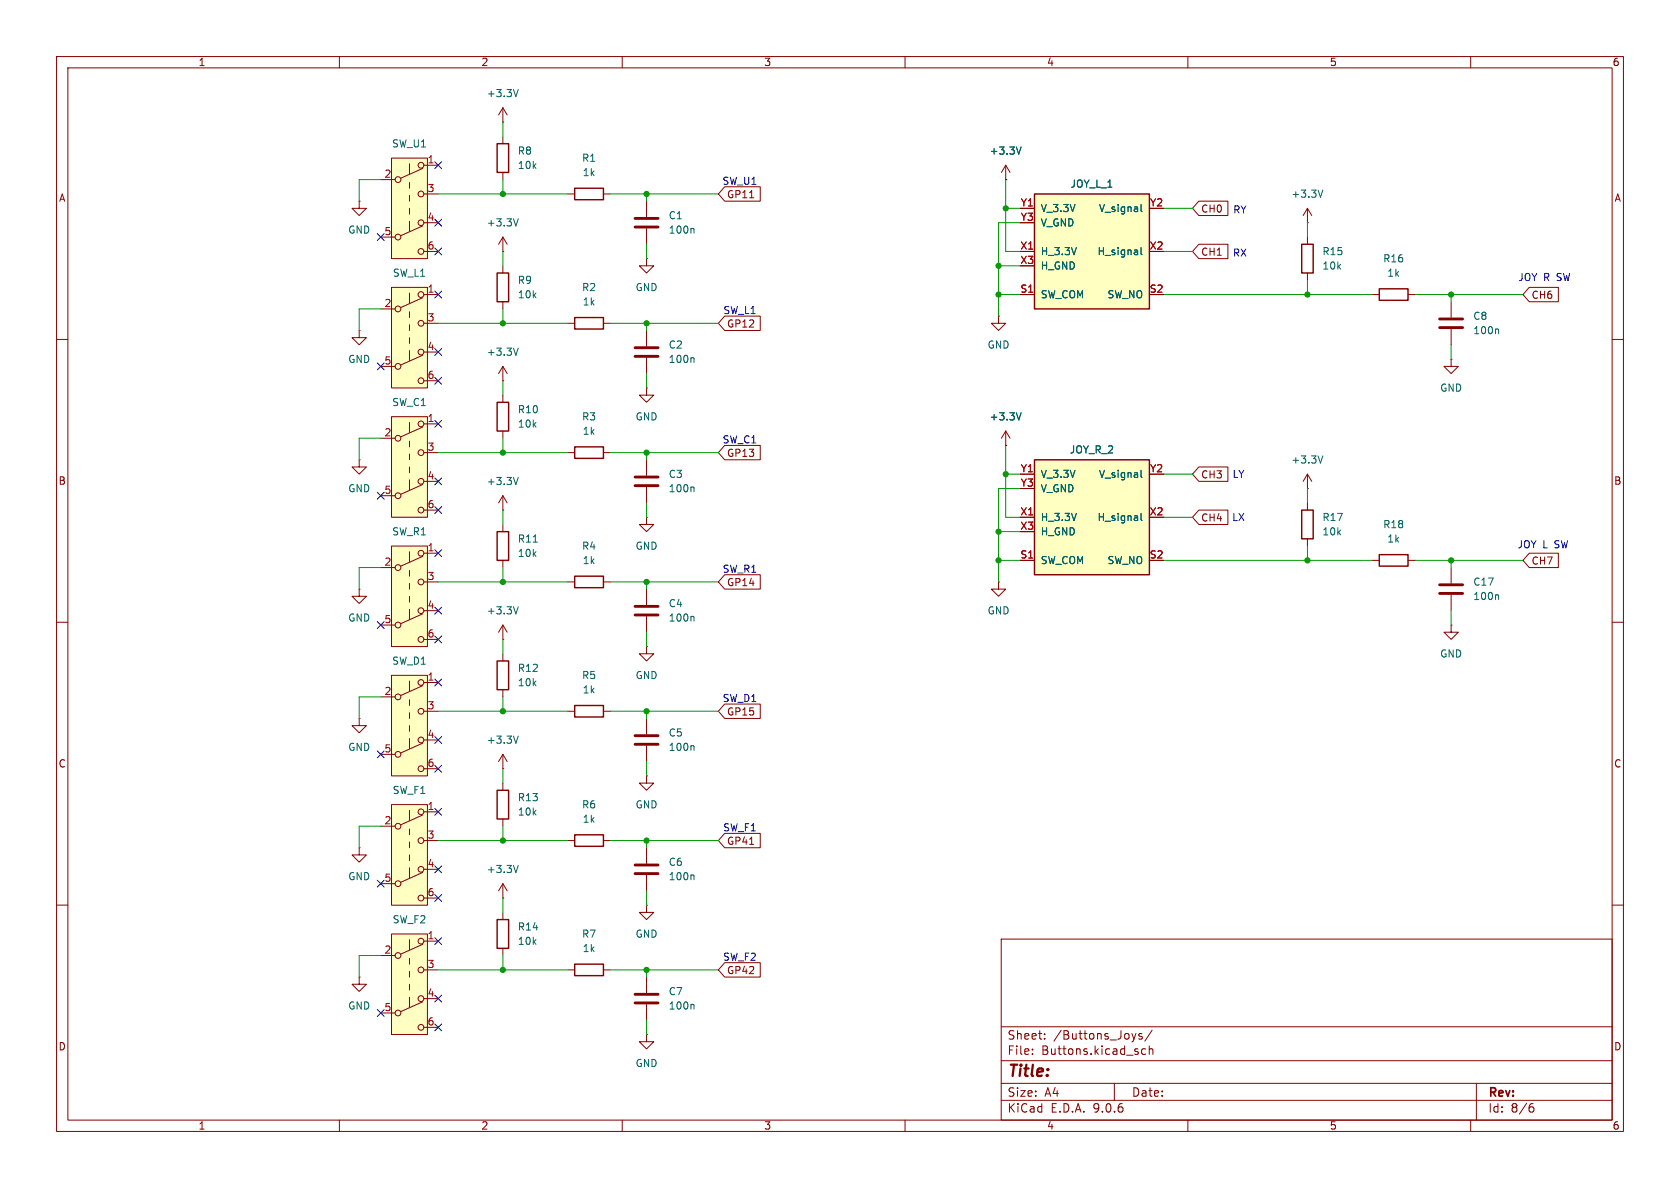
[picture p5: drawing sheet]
<svg xmlns="http://www.w3.org/2000/svg" width="297mm" height="210mm" viewBox="0 0 297 210" stroke-linecap="round" stroke-linejoin="round" font-family="sans-serif">
<g fill="none" stroke="#840000" stroke-width=".18">
<path d="M10 10h277v190h-277zM12 12h273v186h-273zM60 10v2M88.9 19.1v2.5M88.9 19.1l-.8 1.2M88.9 19.1l.8 1.2M110 10v2M160 10v2M210 10v2M260 10v2M88.9 21.6h.1M88.9 24.1v1.3"/>
<path d="M88.9 30.5v1.3M100.3 34.3h1.3M106.7 34.3h1.2M177.8 31.8h.1M177.8 29.2l-.8 1.3M177.8 29.2l.8 1.3M177.8 29.2v2.6M63.5 58.4v1.3h1.3l-1.3 1.3-1.3-1.3h1.3M63.5 58.4h.1M88.9 47v1.3M88.9 53.3v1.3M10 60h2"/>
<path d="M285 60h2M114.3 91.4v1.3h1.3l-1.3 1.3-1.3-1.3h1.3M114.3 91.4h.1M231.1 88.9v1.3M231.1 95.3v1.2M242.6 99.1h1.2M248.9 99.1h1.3M10 110h2M63.5 104.1v1.3h1.3l-1.3 1.3-1.3-1.3h1.3M63.5 104.1h.1M285 110h2M10 160h2"/>
<path d="M177 166h108v32h-108zM285 160h2M60 198v2M110 198v2M160 198v2M177 194.5h108M177 191.5h108M177 187.5h108M177 181.5h108M182.5 186.3v.1M182.5 185.5v.1M184.7 183.6v.1"/>
<path d="M184.7 182.8v.1M197 191.5v3M200.8 182.7l-.3 1M201.9 182.8l-.4-.1-.2 .2 .1 .2 .5 .2v.3h-.6M202.5 185.5l-.4-.1-.3 .3v.4l.2 .2h.5M203.2 185.5l.2-.1 .3 .1 .1 .9M203.2 184.9v1.5M203.7 182.1l-1.3 2M210 198v2M260 198v2M261 191.5v6.5M270.6 195.7h.4l.2 .3-.1 .5-.5 .1"/>
<path d="M271 195.1l-.4 .1"/>
</g>
<path d="M87.9 25.4h2v5.1h-2zM101.6 33.3h5.1v2h-5.1zM87.9 48.3h2v5h-2zM230.1 90.2h2.1v5.1h-2.1zM243.8 98h5.1v2.1h-5.1z" fill="none" stroke="#840000" stroke-width=".25"/>
<path d="M91.6 15.8l-.4 1.3M180.5 26l-.4 1.2" fill="none" stroke="#006464" stroke-width=".18"/>
<path d="M69.2 165.1h6.4v17.8h-6.4z" fill="#ffffc2"/>
<g fill="none" stroke="#840000" stroke-width=".18">
<path d="M231.1 41.9v1.3M231.1 48.3v1.2M242.6 52.1h1.2M248.9 52.1h1.3M88.9 115.6v1.2M100.3 102.9h1.3M106.7 102.9h1.2M176.5 102.9v1.2h1.3l-1.3 1.3-1.2-1.3h1.2M176.5 102.9h.1M88.9 121.9v1.3M100.3 125.7h1.3M106.7 125.7h1.2"/>
<path d="M63.5 149.9v1.2h1.3l-1.3 1.3-1.3-1.3h1.3M63.5 149.9h.1M63.5 172.7v1.3h1.3l-1.3 1.3-1.3-1.3h1.3M63.5 172.7h.1M67.3 168.9h2.5M67.3 179.1h2.5M69.2 165.1h6.4v17.8h-6.4zM72.4 166.1v1.8M72.4 169.4v1M72.4 171.7v1M72.4 174v1M72.4 176.3v1.8"/>
<path d="M74.7 166.9l-3.8 1.8M74.7 177.1l-3.8 1.7M74.9 166.4h2.6M74.9 171.5h2.6M74.9 176.5h2.6M114.3 172.7v2.8M114.3 177.5v2.8M74.9 181.6h2.6M114.3 182.9v1.3h1.3l-1.3 1.2-1.3-1.2h1.3M114.3 182.9h.1"/>
<circle cx="70.4" cy="179.1" r=".51"/>
<circle cx="70.4" cy="168.9" r=".51"/>
<circle cx="74.4" cy="176.5" r=".51"/>
<circle cx="74.4" cy="171.5" r=".51"/>
<circle cx="74.4" cy="166.4" r=".51"/>
<circle cx="74.4" cy="181.6" r=".51"/>
</g>
<path d="M112.3 175.8h4M112.3 177.3h4" fill="none" stroke="#840000" stroke-width=".51"/>
<path d="M122.5 177.5l.2 .2v.7" fill="none" stroke="#006464" stroke-width=".18"/>
<path d="M230.1 43.2h2.1v5.1h-2.1zM243.8 51.1h5.1v2h-5.1zM87.9 116.8h2v5.1h-2zM101.6 101.9h5.1v2h-5.1zM101.6 124.7h5.1v2h-5.1z" fill="none" stroke="#840000" stroke-width=".25"/>
<path d="M69.2 142.2h6.4v17.8h-6.4z" fill="#ffffc2"/>
<g fill="none" stroke="#840000" stroke-width=".18">
<path d="M114.3 35.6v2.8M231.1 39.4h.1M231.1 36.8l-.7 1.3M231.1 36.8l.8 1.3M231.1 36.8v2.6M114.3 40.4v2.8M256.5 53.3v2.8M256.5 58.2v2.8M177.8 78.7h.1M177.8 76.2l-.8 1.3M177.8 76.2l.8 1.3M177.8 76.2v2.5"/>
<path d="M88.9 92.7v1.3M88.9 99.1v1.2M231.1 86.4h.1M231.1 83.8v2.6M231.1 83.8l-.7 1.3M231.1 83.8l.8 1.3M63.5 127v1.3h1.3l-1.3 1.2-1.3-1.2h1.3M63.5 127h.1M67.3 146.1h2.5M67.3 156.2h2.5M69.2 142.2h6.4v17.8h-6.4zM72.4 143.3v1.7"/>
<path d="M72.4 146.6v1M72.4 148.8v1.1M72.4 151.1v1M72.4 153.4v1.8M74.7 144.1l-3.8 1.7M74.7 154.2l-3.8 1.8M74.9 143.5h2.6M74.9 148.6h2.6M74.9 153.7h2.6M74.9 158.8h2.6M88.9 158.8h.1M88.9 156.2v2.6"/>
<path d="M88.9 156.2l-.8 1.3M88.9 156.2l.8 1.3M100.3 148.6h1.3M106.7 148.6h1.2M88.9 161.3v1.3M88.9 167.6v1.3M100.3 171.5h1.3M106.7 171.5h1.2"/>
<circle cx="70.4" cy="156.2" r=".51"/>
<circle cx="70.4" cy="146.1" r=".51"/>
<circle cx="74.4" cy="153.7" r=".51"/>
<circle cx="74.4" cy="148.6" r=".51"/>
<circle cx="74.4" cy="158.8" r=".51"/>
<circle cx="74.4" cy="143.5" r=".51"/>
</g>
<path d="M87.9 94h2v5.1h-2zM101.6 147.6h5.1v2h-5.1zM87.9 162.6h2v5h-2zM101.6 170.4h5.1v2.1h-5.1z" fill="none" stroke="#840000" stroke-width=".25"/>
<path d="M233.9 33.6l-.5 1.3M122.5 40.4l.2 .2v.6M264.8 58.2l.1 .1v.7M180.5 73l-.4 1.2M94.3 95.8h.7M233.9 80.6l-.5 1.3M91.6 153l-.4 1.2" fill="none" stroke="#006464" stroke-width=".18"/>
<path d="M112.3 38.6h4M112.3 40.1h4M254.5 56.4h4.1M254.5 57.9h4.1" fill="none" stroke="#840000" stroke-width=".51"/>
<path d="M182.9 81.3h20.3v20.3h-20.3z" fill="#ffffc2"/>
<path d="M182.9 81.3h20.3v20.3h-20.3z" fill="none" stroke="#840000" stroke-width=".25"/>
<g fill="none" stroke="#840000" stroke-width=".18">
<path d="M114.3 45.7v1.3h1.3l-1.3 1.3-1.3-1.3h1.3M114.3 45.7h.1M176.5 55.9v1.3h1.3l-1.3 1.2-1.2-1.2h1.2M176.5 55.9h.1M256.5 63.5v1.3h1.3l-1.3 1.2-1.2-1.2h1.2M256.5 63.5h.1M180.3 83.8h2.6M180.3 91.4h2.6M180.3 99.1h2.6M256.5 110.5v1.3h1.3l-1.3 1.2-1.2-1.2h1.2M256.5 110.5h.1M256.5 100.3v2.8"/>
<path d="M256.5 105.2v2.8"/>
</g>
<path d="M201.7 83.1v1.1l.2 .2M201.7 90.7v1.1l.2 .2M264.8 105.1l.1 .2v.7" fill="none" stroke="#006464" stroke-width=".18"/>
<path d="M254.5 103.4h4.1M254.5 104.9h4.1" fill="none" stroke="#840000" stroke-width=".51"/>
<path d="M69.2 50.8h6.4v17.8h-6.4z" fill="#ffffc2"/>
<g fill="none" stroke="#840000" stroke-width=".18">
<path d="M67.3 54.6h2.5M69.2 50.8h6.4v17.8h-6.4zM72.4 51.8v1.8M72.4 55.1v1M72.4 57.4v1M72.4 59.7v1M74.7 52.6l-3.8 1.8M74.9 52.1h2.6M74.9 57.2h2.6M67.3 64.8h2.5M72.4 62v1.8M74.7 62.8l-3.8 1.7"/>
<path d="M74.9 62.2h2.6M74.9 67.3h2.6"/>
<circle cx="70.4" cy="54.6" r=".51"/>
<circle cx="74.4" cy="52.1" r=".51"/>
<circle cx="74.4" cy="57.2" r=".51"/>
<circle cx="70.4" cy="64.8" r=".51"/>
<circle cx="74.4" cy="67.3" r=".51"/>
<circle cx="74.4" cy="62.2" r=".51"/>
</g>
<path d="M69.2 119.4h6.4v17.8h-6.4z" fill="#ffffc2"/>
<g fill="none" stroke="#840000" stroke-width=".18">
<path d="M63.5 35.6v1.2h1.3l-1.3 1.3-1.3-1.3h1.3M63.5 35.6h.1M69.2 119.4h6.4v17.8h-6.4zM88.9 113h.1M88.9 110.5v2.5M88.9 110.5l-.8 1.3M88.9 110.5l.8 1.3M67.3 123.2h2.5M67.3 133.4h2.5M72.4 120.4v1.8M72.4 123.7v1M72.4 126v1"/>
<path d="M72.4 128.3v1M72.4 130.6v1.7M74.7 121.2l-3.8 1.7M74.7 131.4l-3.8 1.7M74.9 120.7h2.6M74.9 125.7h2.6M74.9 130.8h2.6M74.9 135.9h2.6M88.9 135.9h.1M88.9 133.4l-.8 1.2M88.9 133.4l.8 1.2M88.9 133.4v2.5"/>
<path d="M114.3 149.9v2.8M114.3 154.7v2.8M114.3 160v1.3h1.3l-1.3 1.3-1.3-1.3h1.3M114.3 160h.1"/>
<circle cx="70.4" cy="123.2" r=".51"/>
<circle cx="70.4" cy="133.4" r=".51"/>
<circle cx="74.4" cy="120.7" r=".51"/>
<circle cx="74.4" cy="125.7" r=".51"/>
<circle cx="74.4" cy="135.9" r=".51"/>
<circle cx="74.4" cy="130.8" r=".51"/>
</g>
<path d="M112.3 152.9h4M112.3 154.4h4" fill="none" stroke="#840000" stroke-width=".51"/>
<path d="M91.6 107.3l-.4 1.2M91.6 130.1l-.4 1.3M122.5 154.7l.2 .2v.6" fill="none" stroke="#006464" stroke-width=".18"/>
<path d="M69.2 96.5h6.4v17.8h-6.4z" fill="#ffffc2"/>
<g fill="none" stroke="#840000" stroke-width=".18">
<path d="M69.2 96.5h6.4v17.8h-6.4zM72.4 97.5v1.8M74.7 98.3l-3.8 1.8M74.9 97.8h2.6M67.3 100.3h2.5M67.3 110.5h2.5M72.4 100.8v1.1M72.4 103.1v1M72.4 105.4v1M72.4 107.7v1.8M74.7 108.5l-3.8 1.7M74.9 102.9h2.6"/>
<path d="M74.9 108h2.6M74.9 113h2.6"/>
<circle cx="74.4" cy="97.8" r=".51"/>
<circle cx="70.4" cy="110.5" r=".51"/>
<circle cx="70.4" cy="100.3" r=".51"/>
<circle cx="74.4" cy="108" r=".51"/>
<circle cx="74.4" cy="102.9" r=".51"/>
<circle cx="74.4" cy="113" r=".51"/>
</g>
<path d="M69.2 27.9h6.4v17.8h-6.4z" fill="#ffffc2"/>
<g fill="none" stroke="#840000" stroke-width=".18">
<path d="M67.3 31.8h2.5M69.2 27.9h6.4v17.8h-6.4zM72.4 29v1.7M72.4 32.3v1M72.4 34.5v1.1M72.4 36.8v1M72.4 39.1v1.8M74.7 29.8l-3.8 1.7M74.7 39.9l-3.8 1.8M74.9 29.2h2.6M74.9 34.3h2.6M74.9 39.4h2.6"/>
<path d="M67.3 41.9h2.5M74.9 44.5h2.6M88.9 44.5h.1M88.9 41.9l-.8 1.3M88.9 41.9l.8 1.3M88.9 41.9v2.6M114.3 137.2v1.2h1.3l-1.3 1.3-1.3-1.3h1.3M114.3 137.2h.1"/>
<circle cx="70.4" cy="31.8" r=".51"/>
<circle cx="74.4" cy="29.2" r=".51"/>
<circle cx="74.4" cy="34.3" r=".51"/>
<circle cx="74.4" cy="39.4" r=".51"/>
<circle cx="70.4" cy="41.9" r=".51"/>
<circle cx="74.4" cy="44.5" r=".51"/>
</g>
<path d="M91.6 38.7l-.4 1.2" fill="none" stroke="#006464" stroke-width=".18"/>
<path d="M182.9 34.3h20.3v20.3h-20.3z" fill="#ffffc2"/>
<path d="M182.9 34.3h20.3v20.3h-20.3zM101.6 56.1h5.1v2.1h-5.1zM87.9 139.7h2v5.1h-2z" fill="none" stroke="#840000" stroke-width=".25"/>
<g fill="none" stroke="#840000" stroke-width=".18">
<path d="M180.3 36.8h2.6M100.3 57.2h1.3M106.7 57.2h1.2M180.3 44.5h2.6M180.3 52.1h2.6M88.9 67.3h.1M88.9 64.8v2.5M88.9 64.8l-.8 1.2M88.9 64.8l.8 1.2M88.9 90.2h.1M88.9 87.6v2.6M88.9 87.6l-.8 1.3"/>
<path d="M88.9 87.6l.8 1.3M114.3 114.3v1.3h1.3l-1.3 1.2-1.3-1.2h1.3M114.3 114.3h.1M114.3 104.1v2.8M114.3 109v2.8M88.9 138.4v1.3M114.3 127v2.8M114.3 131.8v2.8M88.9 144.8v1.3"/>
</g>
<path d="M201.7 36.1v1.1l.2 .2M201.7 43.8v1l.2 .2M91.6 61.5l-.4 1.3M91.6 84.4l-.4 1.3M122.5 109l.2 .1v.7M122.5 131.8l.2 .2v.7" fill="none" stroke="#006464" stroke-width=".18"/>
<path d="M112.3 107.2h4M112.3 108.7h4M112.3 130h4M112.3 131.6h4" fill="none" stroke="#840000" stroke-width=".51"/>
<path d="M69.2 73.7h6.4v17.7h-6.4z" fill="#ffffc2"/>
<g fill="none" stroke="#840000" stroke-width=".18">
<path d="M128.1 33h6.3v2.6h-6.3l-1.1-1.3zM132.5 35h.7M177.8 31.8h.1M180.3 36.8h2.6M211.9 35.6h5.2v2.5h-5.2l-1.1-1.3zM114.3 58.4v2.8M128.1 55.9h6.3v2.5h-6.3l-1.1-1.2zM180.3 44.5h2.6M180.3 52.1h2.6M211.9 43.2h5.2v2.5h-5.2l-1.1-1.2zM270.4 50.8h5.1v2.5h-5.1l-1.2-1.2zM67.3 77.5h2.5"/>
<path d="M69.2 73.7h6.4v17.7h-6.4zM72.4 74.7v1.8M72.4 78v1M74.7 75.5l-3.8 1.7M74.9 74.9h2.6M88.9 69.9v1.2M88.9 76.2v1.3M114.3 68.6v1.3h1.3l-1.3 1.2-1.3-1.2h1.3M114.3 68.6h.1M114.3 63.2v2.8M128.1 78.7h6.3v2.6h-6.3l-1.1-1.3zM177.8 78.7h.1"/>
<path d="M63.5 81.3v1.3h1.3l-1.3 1.2-1.3-1.2h1.3M63.5 81.3h.1M67.3 87.6h2.5M72.4 80.3v1M72.4 82.6v1M72.4 84.8v1.8M74.7 85.6l-3.8 1.8M74.9 80h2.6M74.9 85.1h2.6M74.9 90.2h2.6M100.3 80h1.3M106.7 80h1.2"/>
<path d="M114.3 81.3v2.8M114.3 86.1v2.8M180.3 83.8h2.6M180.3 91.4h2.6M180.3 99.1h2.6M211.9 90.2h5.2v2.5h-5.2l-1.1-1.3zM211.9 82.5h5.2v2.6h-5.2l-1.1-1.3zM270.4 97.8h5.1v2.5h-5.1l-1.2-1.2zM128.1 101.6h6.3v2.5h-6.3l-1.1-1.2zM128.1 124.5h6.3v2.5h-6.3l-1.1-1.3zM128.1 147.3h6.3v2.6h-6.3l-1.1-1.3zM132.5 149.3h.7"/>
<path d="M128.1 170.2h6.3v2.5h-6.3l-1.1-1.2z"/>
<circle cx="70.4" cy="77.5" r=".51"/>
<circle cx="74.4" cy="74.9" r=".51"/>
<circle cx="70.4" cy="87.6" r=".51"/>
<circle cx="74.4" cy="80" r=".51"/>
<circle cx="74.4" cy="90.2" r=".51"/>
<circle cx="74.4" cy="85.1" r=".51"/>
</g>
<path d="M87.9 71.1h2v5.1h-2zM101.6 79h5.1v2h-5.1z" fill="none" stroke="#840000" stroke-width=".25"/>
<path d="M112.3 61.5h4M112.3 63h4M112.3 84.3h4M112.3 85.9h4" fill="none" stroke="#840000" stroke-width=".51"/>
<path d="M180.5 26l-.4 1.2M201.7 36.1v1.1l.2 .2M201.7 43.8v1l.2 .2M122.5 63.2l.2 .2v.7M180.5 73l-.4 1.2M122.5 86.1l.2 .2v.6M201.7 83.1v1.1l.2 .2M201.7 90.7v1.1l.2 .2" fill="none" stroke="#006464" stroke-width=".18"/>
<g fill="none" stroke="#009600" stroke-width=".18">
<path d="M67.3 31.8h-3.8v3.8M77.5 34.3h22.8M88.9 21.6v2.5M88.9 31.8v2.5M107.9 34.3h19.1M114.3 34.3v1.3M177.8 31.8v12.7h2.5M177.8 36.8h2.5M180.3 39.4h-3.8v16.5M205.7 36.8h5.1M231.1 39.4v2.5M67.3 54.6h-3.8v3.8"/>
<path d="M77.5 57.2h22.8M88.9 44.5v2.5M88.9 54.6v2.6M107.9 57.2h19.1M114.3 43.2v2.5M114.3 57.2v1.2M176.5 47h3.8M176.5 52.1h3.8M205.7 44.5h5.1M205.7 52.1h36.9M231.1 49.5v2.6M250.2 52.1h19"/>
<path d="M256.5 52.1v1.2M67.3 77.5h-3.8v3.8M88.9 67.3v2.6M88.9 77.5v2.5M114.3 66v2.6M177.8 78.7v12.7h2.5M256.5 61v2.5M77.5 80h22.8M88.9 90.2v2.5M107.9 80h19.1M114.3 80v1.3M114.3 88.9v2.5"/>
<path d="M176.5 94h3.8M176.5 99.1h3.8M177.8 83.8h2.5M180.3 86.4h-3.8v16.5M205.7 83.8h5.1M205.7 99.1h36.9M205.7 91.4h5.1M231.1 86.4v2.5M231.1 96.5v2.6M250.2 99.1h19M256.5 99.1v1.2M67.3 100.3h-3.8v3.8"/>
<path d="M77.5 102.9h22.8M88.9 100.3v2.6M88.9 113v2.6M107.9 102.9h19.1M114.3 102.9v1.2M114.3 111.8v2.5M256.5 108v2.5M67.3 123.2h-3.8v3.8M77.5 125.7h22.8M88.9 123.2v2.5M88.9 135.9v2.5M107.9 125.7h19.1"/>
<path d="M114.3 125.7v1.3M114.3 134.6v2.6M67.3 146.1h-3.8v3.8M77.5 148.6h22.8M88.9 146.1v2.5M88.9 158.8v2.5M107.9 148.6h19.1M114.3 148.6v1.3M114.3 157.5v2.5M67.3 168.9h-3.8v3.8M77.5 171.5h22.8M88.9 168.9v2.6"/>
<path d="M107.9 171.5h19.1M114.3 171.5v1.2M114.3 180.3v2.6"/>
</g>
<g fill="none" stroke="#000084" stroke-width=".18">
<path d="M76.9 28.6l1.2 1.2M76.9 38.8l1.2 1.2M78.1 28.6l-1.2 1.2M78.1 38.8l-1.2 1.2M66.7 41.3l1.2 1.2M67.9 41.3l-1.2 1.2M76.9 43.8l1.2 1.3M76.9 51.5l1.2 1.2M78.1 43.8l-1.2 1.3M78.1 51.5l-1.2 1.2M66.7 64.2l1.2 1.2M67.9 64.2l-1.2 1.2"/>
<path d="M76.9 61.6l1.2 1.2M76.9 66.7l1.2 1.2M76.9 74.3l1.2 1.2M78.1 61.6l-1.2 1.2M78.1 66.7l-1.2 1.2M78.1 74.3l-1.2 1.2M66.7 87l1.2 1.2M67.9 87l-1.2 1.2M76.9 97.2l1.2 1.2M76.9 89.6l1.2 1.2M76.9 84.5l1.2 1.2M78.1 89.6l-1.2 1.2"/>
<path d="M78.1 97.2l-1.2 1.2M78.1 84.5l-1.2 1.2M66.7 109.9l1.2 1.2M67.9 109.9l-1.2 1.2M76.9 107.3l1.2 1.3M76.9 112.4l1.2 1.2M78.1 107.3l-1.2 1.3M78.1 112.4l-1.2 1.2M66.7 132.7l1.2 1.3M67.9 132.7l-1.2 1.3M76.9 135.3l1.2 1.2M76.9 130.2l1.2 1.2"/>
<path d="M76.9 120l1.2 1.3M78.1 135.3l-1.2 1.2M78.1 130.2l-1.2 1.2M78.1 120l-1.2 1.3M66.7 155.6l1.2 1.2M67.9 155.6l-1.2 1.2M76.9 142.9l1.2 1.2M76.9 158.1l1.2 1.3M76.9 153.1l1.2 1.2M78.1 142.9l-1.2 1.2M78.1 158.1l-1.2 1.3M78.1 153.1l-1.2 1.2"/>
<path d="M66.7 178.5l1.2 1.2M67.9 178.5l-1.2 1.2M76.9 165.8l1.2 1.2M76.9 175.9l1.2 1.2M78.1 165.8l-1.2 1.2M78.1 175.9l-1.2 1.2M76.9 181l1.2 1.2M78.1 181l-1.2 1.2"/>
</g>
<g fill="#009600" stroke="#009600" stroke-width=".18">
<circle cx="231.1" cy="99.1" r=".46"/>
<circle cx="231.1" cy="52.1" r=".46"/>
<circle cx="256.5" cy="99.1" r=".46"/>
<circle cx="256.5" cy="52.1" r=".46"/>
<circle cx="88.9" cy="57.2" r=".46"/>
<circle cx="88.9" cy="34.3" r=".46"/>
<circle cx="114.3" cy="57.2" r=".46"/>
<circle cx="114.3" cy="34.3" r=".46"/>
<circle cx="114.3" cy="125.7" r=".46"/>
<circle cx="114.3" cy="148.6" r=".46"/>
<circle cx="114.3" cy="171.5" r=".46"/>
<circle cx="114.3" cy="80" r=".46"/>
<circle cx="114.3" cy="102.9" r=".46"/>
<circle cx="177.8" cy="83.8" r=".46"/>
<circle cx="176.5" cy="52.1" r=".46"/>
<circle cx="176.5" cy="94" r=".46"/>
<circle cx="176.5" cy="99.1" r=".46"/>
<circle cx="177.8" cy="36.8" r=".46"/>
<circle cx="176.5" cy="47" r=".46"/>
<circle cx="88.9" cy="125.7" r=".46"/>
<circle cx="88.9" cy="102.9" r=".46"/>
<circle cx="88.9" cy="80" r=".46"/>
<circle cx="88.9" cy="171.5" r=".46"/>
<circle cx="88.9" cy="148.6" r=".46"/>
</g>
<text font-size="2.8" fill="#840000" x="178" y="190.9">Title:</text>
<g font-size="2.1" fill="#840000">
<text x="178" y="184">Sheet:</text>
<text x="186.2" y="184">/Buttons_Joys/</text>
<text x="178" y="186.7">File:</text>
<text x="184.1" y="186.7">Buttons.kicad_sch</text>
<text x="178" y="196.9">KiCad</text>
<text x="178" y="194.1">Size:</text>
<text x="184.7" y="194.1">A4</text>
<text x="185.7" y="196.9">E.D.A.</text>
<text x="193.3" y="196.9">9.0.6</text>
<text x="200" y="194.1">Date:</text>
<text x="263" y="194.3">Rev:</text>
<text x="263" y="196.9">Id:</text>
<text x="267.1" y="196.9">8/6</text>
</g>
<g font-size="1.8" fill="#840000">
<text x="35" y="11.9">1</text>
<text x="85" y="11.9">2</text>
<text x="135" y="11.9">3</text>
<text x="185" y="11.9">4</text>
<text x="235" y="11.9">5</text>
<text x="285" y="11.9">6</text>
<text x="10.3" y="35.9">A</text>
<text x="128.4" y="35.2">GP11</text>
<text x="285.3" y="35.9">A</text>
<text x="212.2" y="37.8">CH0</text>
<text x="212.2" y="45.4">CH1</text>
<text x="270.7" y="53">CH6</text>
<text x="128.4" y="58.1">GP12</text>
<text x="128.4" y="81">GP13</text>
<text x="10.3" y="85.9">B</text>
<text x="212.2" y="84.8">CH3</text>
<text x="285.3" y="85.9">B</text>
<text x="212.2" y="92.4">CH4</text>
<text x="270.7" y="100">CH7</text>
<text x="128.4" y="103.8">GP14</text>
<text x="128.4" y="126.7">GP15</text>
<text x="10.3" y="135.9">C</text>
<text x="285.3" y="135.9">C</text>
<text x="128.4" y="149.5">GP41</text>
<text x="128.4" y="172.4">GP42</text>
<text x="10.3" y="185.9">D</text>
<text x="285.3" y="185.9">D</text>
<text x="35" y="199.9">1</text>
<text x="85" y="199.9">2</text>
<text x="135" y="199.9">3</text>
<text x="185" y="199.9">4</text>
<text x="235" y="199.9">5</text>
<text x="285" y="199.9">6</text>
</g>
<g font-size="1.8" fill="#006464">
<text x="86" y="17.4">+3.3V</text>
<text x="69.2" y="26.3">SW_U1</text>
<text x="91.4" y="27.5">R8</text>
<text x="102.8" y="28.8">R1</text>
<text x="174.9" y="27.5">+3.3V</text>
<text x="91.4" y="30.1">10k</text>
<text x="102.9" y="31.3">1k</text>
<text x="189.2" y="33.4">JOY_L_1</text>
<text x="228.2" y="35.2">+3.3V</text>
<text x="61.5" y="41.5">GND</text>
<text x="86" y="40.2">+3.3V</text>
<text x="118.1" y="39">C1</text>
<text x="118.1" y="41.5">100n</text>
<text x="183.9" y="37.7">V_3.3V</text>
<text x="183.9" y="40.2">V_GND</text>
<text x="194.2" y="37.7">V_signal</text>
<text x="183.9" y="45.3">H_3.3V</text>
<text x="183.9" y="47.9">H_GND</text>
<text x="193.9" y="45.3">H_signal</text>
<text x="233.7" y="47.9">10k</text>
<text x="233.7" y="45.3">R15</text>
<text x="244.4" y="46.6">R16</text>
<text x="69.4" y="49.1">SW_L1</text>
<text x="91.4" y="50.4">R9</text>
<text x="91.4" y="52.9">10k</text>
<text x="102.8" y="51.7">R2</text>
<text x="112.3" y="51.7">GND</text>
<text x="183.9" y="52.9">SW_COM</text>
<text x="195.7" y="52.9">SW_NO</text>
<text x="245.2" y="49.1">1k</text>
<text x="102.9" y="54.2">1k</text>
<text x="260.4" y="56.7">C8</text>
<text x="260.4" y="59.3">100n</text>
<text x="61.5" y="64.4">GND</text>
<text x="86" y="63.1">+3.3V</text>
<text x="118.1" y="61.8">C2</text>
<text x="118.1" y="64.4">100n</text>
<text x="174.5" y="61.8">GND</text>
<text x="69.2" y="72">SW_C1</text>
<text x="254.5" y="69.4">GND</text>
<text x="91.4" y="75.8">10k</text>
<text x="91.4" y="73.3">R10</text>
<text x="102.8" y="74.5">R3</text>
<text x="102.9" y="77.1">1k</text>
<text x="112.3" y="74.5">GND</text>
<text x="174.9" y="74.5">+3.3V</text>
<text x="189" y="80.4">JOY_R_2</text>
<text x="228.2" y="82.1">+3.3V</text>
<text x="61.5" y="87.2">GND</text>
<text x="86" y="86">+3.3V</text>
<text x="118.1" y="84.7">C3</text>
<text x="118.1" y="87.2">100n</text>
<text x="183.9" y="84.7">V_3.3V</text>
<text x="183.9" y="87.2">V_GND</text>
<text x="194.2" y="84.7">V_signal</text>
<text x="69.2" y="94.8">SW_R1</text>
<text x="183.9" y="92.3">H_3.3V</text>
<text x="183.9" y="94.8">H_GND</text>
<text x="193.9" y="92.3">H_signal</text>
<text x="233.7" y="94.8">10k</text>
<text x="233.7" y="92.3">R17</text>
<text x="244.4" y="93.6">R18</text>
<text x="91.4" y="98.7">10k</text>
<text x="91.4" y="96.1">R11</text>
<text x="102.8" y="97.4">R4</text>
<text x="102.9" y="99.9">1k</text>
<text x="112.3" y="97.4">GND</text>
<text x="183.9" y="99.9">SW_COM</text>
<text x="195.7" y="99.9">SW_NO</text>
<text x="245.2" y="96.1">1k</text>
<text x="118.1" y="107.5">C4</text>
<text x="260.4" y="106.3">100n</text>
<text x="260.4" y="103.7">C17</text>
<text x="61.5" y="110.1">GND</text>
<text x="86" y="108.8">+3.3V</text>
<text x="118.1" y="110.1">100n</text>
<text x="174.5" y="108.8">GND</text>
<text x="69.2" y="117.7">SW_D1</text>
<text x="91.4" y="119">R12</text>
<text x="254.5" y="116.4">GND</text>
<text x="91.4" y="121.5">10k</text>
<text x="102.8" y="120.2">R5</text>
<text x="102.9" y="122.8">1k</text>
<text x="112.3" y="120.2">GND</text>
<text x="86" y="131.7">+3.3V</text>
<text x="118.1" y="130.4">C5</text>
<text x="61.5" y="132.9">GND</text>
<text x="118.1" y="132.9">100n</text>
<text x="69.3" y="140.6">SW_F1</text>
<text x="91.4" y="141.8">R13</text>
<text x="102.8" y="143.1">R6</text>
<text x="112.3" y="143.1">GND</text>
<text x="91.4" y="144.4">10k</text>
<text x="102.9" y="145.6">1k</text>
<text x="61.5" y="155.8">GND</text>
<text x="86" y="154.5">+3.3V</text>
<text x="118.1" y="153.3">C6</text>
<text x="118.1" y="155.8">100n</text>
<text x="69.3" y="163.4">SW_F2</text>
<text x="91.4" y="167.2">10k</text>
<text x="91.4" y="164.7">R14</text>
<text x="102.8" y="166">R7</text>
<text x="112.3" y="166">GND</text>
<text x="102.9" y="168.5">1k</text>
<text x="61.5" y="178.7">GND</text>
<text x="118.1" y="176.1">C7</text>
<text x="118.1" y="178.7">100n</text>
<text x="112.3" y="188.8">GND</text>
</g>
<g font-size="1.8" fill="#a90000">
<text x="75.5" y="29">1</text>
<text x="67.9" y="31.5">2</text>
<text x="75.5" y="34">3</text>
<text x="67.9" y="41.7">5</text>
<text x="75.5" y="39.1">4</text>
<text x="180.4" y="36.6">Y1</text>
<text x="180.4" y="39.1">Y3</text>
<text x="203.2" y="36.6">Y2</text>
<text x="75.5" y="44.2">6</text>
<text x="180.3" y="44.2">X1</text>
<text x="180.3" y="46.7">X3</text>
<text x="203.2" y="44.2">X2</text>
<text x="75.5" y="51.8">1</text>
<text x="180.3" y="51.8">S1</text>
<text x="203.2" y="51.8">S2</text>
<text x="67.9" y="54.4">2</text>
<text x="75.5" y="56.9">3</text>
<text x="67.9" y="64.5">5</text>
<text x="75.5" y="62">4</text>
<text x="75.5" y="67.1">6</text>
<text x="67.9" y="77.2">2</text>
<text x="75.5" y="74.7">1</text>
<text x="75.5" y="79.8">3</text>
<text x="180.4" y="83.6">Y1</text>
<text x="203.2" y="83.6">Y2</text>
<text x="67.9" y="87.4">5</text>
<text x="75.5" y="84.8">4</text>
<text x="75.5" y="89.9">6</text>
<text x="180.4" y="86.1">Y3</text>
<text x="180.3" y="91.2">X1</text>
<text x="180.3" y="93.7">X3</text>
<text x="203.2" y="91.2">X2</text>
<text x="67.9" y="100.1">2</text>
<text x="75.5" y="97.5">1</text>
<text x="180.3" y="98.8">S1</text>
<text x="203.2" y="98.8">S2</text>
<text x="75.5" y="102.6">3</text>
<text x="75.5" y="107.7">4</text>
<text x="67.9" y="110.2">5</text>
<text x="75.5" y="112.8">6</text>
<text x="67.9" y="122.9">2</text>
<text x="75.5" y="120.4">1</text>
<text x="75.5" y="125.5">3</text>
<text x="75.5" y="130.6">4</text>
<text x="67.9" y="133.1">5</text>
<text x="75.5" y="135.6">6</text>
<text x="75.5" y="143.3">1</text>
<text x="67.9" y="145.8">2</text>
<text x="75.5" y="148.3">3</text>
<text x="67.9" y="156">5</text>
<text x="75.5" y="153.4">4</text>
<text x="75.5" y="158.5">6</text>
<text x="75.5" y="166.1">1</text>
<text x="67.9" y="168.7">2</text>
<text x="75.5" y="171.2">3</text>
<text x="67.9" y="178.8">5</text>
<text x="75.5" y="176.3">4</text>
<text x="75.5" y="181.4">6</text>
</g>
<g font-size="1.8" fill="#0000c2">
<text x="127.6" y="32.9">SW_U1</text>
<text x="217.9" y="38">RY</text>
<text x="217.9" y="45.6">RX</text>
<text x="268.3" y="49.9">JOY R SW</text>
<text x="127.8" y="55.7">SW_L1</text>
<text x="127.7" y="78.6">SW_C1</text>
<text x="217.8" y="84.7">LY</text>
<text x="217.7" y="92.3">LX</text>
<text x="127.7" y="101.5">SW_R1</text>
<text x="268.2" y="97.1">JOY L SW</text>
<text x="127.7" y="124.3">SW_D1</text>
<text x="127.7" y="147.2">SW_F1</text>
<text x="127.7" y="170">SW_F2</text>
</g>
</svg>
